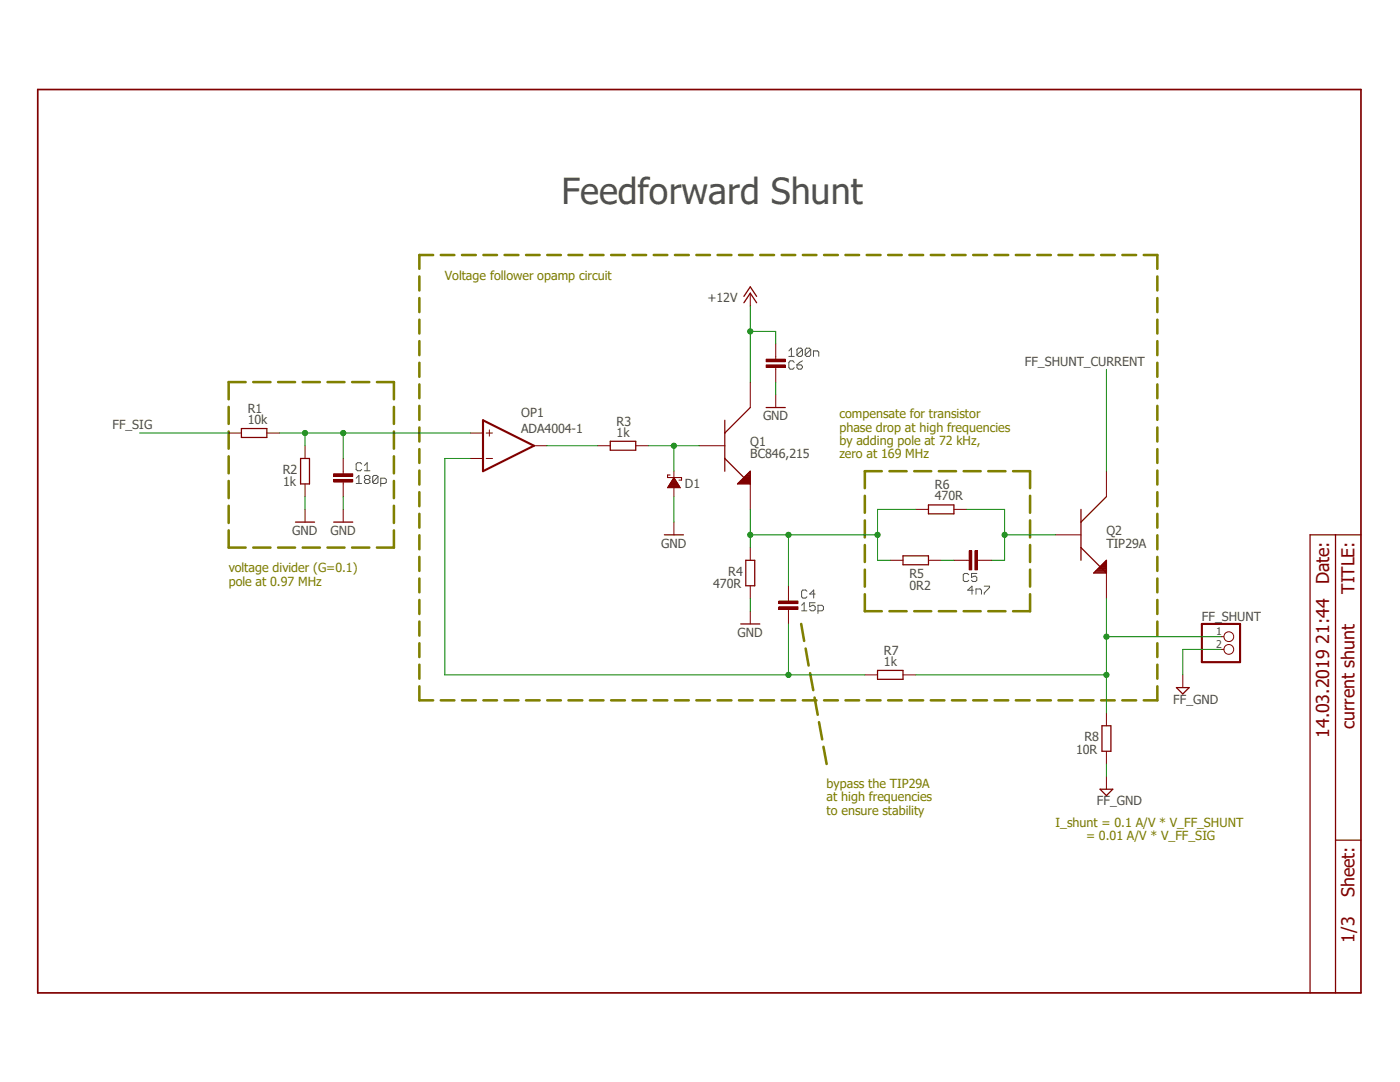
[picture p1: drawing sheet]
<svg xmlns="http://www.w3.org/2000/svg" width="279mm" height="216mm" viewBox="0 0 279 216" stroke-linecap="round" stroke-linejoin="round" font-family="sans-serif">
<path d="M7.2 17.4l265 181.1M272.2 17.4l-265 181.1" fill="none" stroke="#fff" stroke-width=".2"/>
<g fill="none" stroke="#808000" stroke-width=".51">
<path d="M83.7 55.2v2.8M83.7 59.5v2.8M86.4 50.9h-2.7v2.7M88 50.9h2.7M92.2 50.9h2.8M96.5 50.9h2.7M100.7 50.9h2.8M105 50.9h2.7M109.2 50.9h2.7M113.5 50.9h2.7M117.7 50.9h2.7M122 50.9h2.7"/>
<path d="M126.2 50.9h2.7M130.5 50.9h2.7M134.7 50.9h2.8M139 50.9h2.7M143.2 50.9h2.8M147.5 50.9h2.7M151.7 50.9h2.8M156 50.9h2.7M160.2 50.9h2.7M164.5 50.9h2.7M168.7 50.9h2.7M173 50.9h2.7"/>
<path d="M177.2 50.9h2.8M181.5 50.9h2.7M185.8 50.9h2.7M190 50.9h2.7M194.2 50.9h2.8M198.5 50.9h2.7M202.7 50.9h2.8M207 50.9h2.7M211.2 50.9h2.8M215.5 50.9h2.7M219.8 50.9h2.7M224 50.9h2.7"/>
<path d="M228.3 50.9h2.7v2.7M231 55.2v2.8M231 59.5v2.8M49 76.2h-3.4v3.5M50.5 76.2h3.5M55.5 76.2h3.4M60.4 76.2h3.4M65.4 76.2h3.3M70.3 76.2h3.4M75.2 76.2h3.4v3.5M83.7 63.8v2.7M83.7 68.1v2.8"/>
<path d="M83.7 72.4v2.8M83.7 76.7v2.8M231 63.8v2.7M231 68.1v2.8M231 72.4v2.8M231 76.7v2.8M45.6 81.2v3.4M45.6 86.1v3.4M45.6 91.1v3.3M45.6 96v3.4M78.6 81.2v3.4M78.6 86.1v3.4"/>
<path d="M78.6 91.1v3.3M78.6 96v3.4M83.7 81v2.8M83.7 85.3v2.8M83.7 89.6v2.8M83.7 93.9v2.8M83.7 98.2v2.8M172.6 98.9v3.4M176 94h-3.4v3.4M177.5 94h3.4M182.5 94h3.3M187.4 94h3.4"/>
<path d="M192.3 94h3.4M197.2 94h3.5M202.2 94h3.4v3.4M205.6 98.9v3.4M231 81v2.8M231 85.3v2.8M231 89.6v2.8M231 93.9v2.8M231 98.2v2.8M45.6 105.8v3.5h3.4M45.6 100.9v3.5M50.5 109.3h3.5"/>
<path d="M55.5 109.3h3.4M60.4 109.3h3.4M65.4 109.3h3.3M70.3 109.3h3.4M78.6 100.9v3.5M78.6 105.8v3.5h-3.4M83.7 102.5v2.8M83.7 106.8v2.8M83.7 111.1v2.8M83.7 115.4v2.8M83.7 119.7v2.8M172.6 118.6v3.4h3.4"/>
<path d="M172.6 103.8v3.4M172.6 108.8v3.3M172.6 113.7v3.4M205.6 103.8v3.4M205.6 108.8v3.3M205.6 113.7v3.4M205.6 118.6v3.4h-3.4M231 102.5v2.8M231 106.8v2.8M231 111.1v2.8M231 115.4v2.8M231 119.7v2.8"/>
<path d="M83.7 124v2.8M83.7 128.4v2.7M83.7 132.6v2.8M83.7 136.9v2.8h2.7M88 139.7h2.7M92.2 139.7h2.8M96.5 139.7h2.7M100.7 139.7h2.8M105 139.7h2.7M109.2 139.7h2.7M113.5 139.7h2.7M117.7 139.7h2.7"/>
<path d="M122 139.7h2.7M126.2 139.7h2.7M130.5 139.7h2.7M134.7 139.7h2.8M139 139.7h2.7M143.2 139.7h2.8M147.5 139.7h2.7M151.7 139.7h2.8M156 139.7h2.7M159.9 124.5l.6 3.4M160.2 139.7h2.7M160.8 129.4l.6 3.4"/>
<path d="M161.7 134.3l.6 3.4M162.6 139.2l.6 3.4M164.5 139.7h2.7M168.7 139.7h2.7M173 139.7h2.7M177.2 139.7h2.8M177.5 122h3.4M181.5 139.7h2.7M182.5 122h3.3M185.8 139.7h2.7M187.4 122h3.4M190 139.7h2.7"/>
<path d="M192.3 122h3.4M194.2 139.7h2.8M197.2 122h3.5M198.5 139.7h2.7M202.7 139.7h2.8M207 139.7h2.7M211.2 139.7h2.8M215.5 139.7h2.7M219.8 139.7h2.7M224 139.7h2.7M231 136.9v2.8h-2.7M231 124v2.8"/>
<path d="M231 128.4v2.7M231 132.6v2.8M163.4 144.1l.7 3.4M164.3 149l.7 3.4"/>
</g>
<g fill="none" stroke="#505050" stroke-width=".2">
<path d="M157.4 70l.5-.5v1.6M157.4 71.1h1.1M158.5 72.3l-.3-.3h-.5l-.3 .3v1.1l.3 .3h.5l.3-.3M159 72.8h.9l.2 .3v.3l-.2 .3h-.6l-.3-.3zM160.1 69.8v1l-.2 .3h-.6l-.3-.3M160.1 69.8l-.2-.3h-.6l-.3 .3v1M160.1 69.8l-1.1 1M160.1 72l-1.1 .8M161.8 69.8v1l-.3 .3h-.5l-.3-.3M161.8 69.8l-.3-.3h-.5l-.3 .3v1M161.8 69.8l-1.1 1M162.3 71.1v-1.1h.9l.2 .3v.8"/>
<path d="M71.1 95.4l.5-.5v1.6M71.1 96.5h1.1M72.2 92.6l-.3-.3h-.5l-.3 .3v1.1l.3 .2h.5l.3-.2M72.7 93.9h1.1M72.7 92.9l.6-.6v1.6M73 95.7l-.3 .3v.2l.3 .3h.5l.3-.3v-.2l-.3-.3M73 95.7l-.3-.3v-.3l.3-.2h.5l.3 .2v.3l-.3 .3M73 95.7h.5M75.4 95.1v1.1l-.2 .3h-.6l-.2-.3M75.4 95.1l-.2-.2h-.6l-.2 .2v1.1M75.4 95.1l-1 1.1M76 96.5h.8l.3-.3v-.5l-.3-.3h-.8v1.6"/>
<path d="M161 118l-.2-.3h-.6l-.2 .3v1.1l.2 .2h.6l.2-.2M162.7 118.5h-1.1l.8-.8v1.6M193.3 114.7l-.3-.3h-.5l-.3 .3v1.1l.3 .2h.5l.3-.2M194.2 117.8h-1.1l.9-.8v1.6M194.8 118.6v-1.1h.8l.3 .3v.8M194.9 114.4h-1v.8l.5-.2h.3l.2 .2v.6l-.2 .2h-.6l-.2-.2M196.4 117h1.1v.2l-1.1 1.1v.3M160 120.8l.5-.5v1.6M160 121.9h1M162.7 120.3h-1.1v.8l.5-.3h.3l.3 .3v.5l-.3 .3h-.5l-.3-.3M163.2 121.9h.8l.3-.3v-.5l-.3-.3h-.8v1.6"/>
</g>
<path d="M148.5 59.1l1.2-1.9 1.3 1.9M148.5 60.4l1.2-1.9 1.3 1.9M48.2 85.5h5.1v1.8h-5.1zM60 91.5h1.8v5.1h-1.8zM121.8 88.1h5.1v1.7h-5.1zM152.9 81.3h3.8M59 104.2h3.8" fill="none" stroke="#800000" stroke-width=".25"/>
<path d="M149.7 58.5v2.5M154.8 71.2v.6M154.8 73.1v.6M154.8 78.8v2.5M45.6 86.4h2.6M53.3 86.4h2.5M60.9 88.9v2.6M60.9 96.6v2.5M119.3 88.9h2.5M126.9 88.9h2.5M60.9 101.6v2.6" fill="none" stroke="#800000" stroke-width=".2"/>
<path d="M152.9 71.7h3.8v.5h-3.8z" fill-rule="evenodd" fill="#800000"/>
<path d="M152.9 71.7h3.8v.5h-3.8z" fill="none" stroke="#800000" stroke-width=".2"/>
<path d="M152.9 72.8h3.8v.5h-3.8z" fill-rule="evenodd" fill="#800000"/>
<path d="M152.9 72.8h3.8v.5h-3.8zM154.8 68.6v2.6M154.8 73.7v2.5M157.4 119.4v.7M157.4 121.3v.7" fill="none" stroke="#800000" stroke-width=".2"/>
<path d="M155.4 119.9h3.9v.5h-3.9z" fill-rule="evenodd" fill="#800000"/>
<path d="M155.4 119.9h3.9v.5h-3.9z" fill="none" stroke="#800000" stroke-width=".2"/>
<path d="M155.4 121.1h3.9v.5h-3.9z" fill-rule="evenodd" fill="#800000"/>
<g fill="none" stroke="#800000" stroke-width=".2">
<path d="M68.5 94v.7M68.5 95.9v.7M133.3 97.2h2.4M133.3 97.2h2.3M133.4 97.1h2.2M133.4 97h2.2M133.5 96.9h2M133.6 96.8h1.8M133.6 96.7h1.8M133.6 96.6h1.7M133.7 96.6h1.6M133.8 96.5h1.4"/>
<path d="M133.8 96.4h1.4M133.9 96.3h1.2M133.9 96.2h1.1M134 96.1h1M134.1 96h.8M134.2 95.8h.6M134.2 95.7h.5M134.3 95.6h.4M134.4 95.5h.2M134.4 95.4h.2M134.5 95.3h.1M134.5 94v1.2"/>
<path d="M134.5 97.4v1.7M134.5 95.3l1.3 2h-2.6zM134.5 104.2v2.5M149.7 109.3v2.5M149.7 116.9v2.5M157.4 116.9v2.5M182.8 101.6h2.5M190.4 101.6h2.5M149.7 122v2.5M155.4 121.1h3.9v.5h-3.9zM157.4 122v2.5M172.6 134.7h2.5"/>
<path d="M180.2 134.7h2.6M220.8 142.3v2.5M220.8 149.9v2.5"/>
</g>
<path d="M132.6 106.7h3.8M148.8 111.8h1.8v5.1h-1.8zM185.3 100.8h5.1v1.7h-5.1zM147.8 124.5h3.8M175.1 133.8h5.1v1.8h-5.1zM219.9 144.8h1.8v5.1h-1.8z" fill="none" stroke="#800000" stroke-width=".25"/>
<path d="M133.7 94.8h-.5v.5h2.8v.5h-.5" fill="none" stroke="#800000" stroke-width=".21"/>
<path d="M66.6 94.5h3.8v.5h-3.8z" fill-rule="evenodd" fill="#800000"/>
<path d="M66.6 94.5h3.8v.5h-3.8z" fill="none" stroke="#800000" stroke-width=".2"/>
<path d="M66.6 95.7h3.8v.5h-3.8z" fill-rule="evenodd" fill="#800000"/>
<g fill="none" stroke="#800000" stroke-width=".2">
<path d="M149.7 76.2v5.1M66.6 95.7h3.8v.5h-3.8zM68.5 91.5v2.5M68.5 96.6v2.5M93.9 91.5h2.5M93.9 86.4h2.5M97 91.5h1.3M97 86.4h1.3M97.7 85.8v1.2M106.6 88.9h2.5M139.6 88.9h5.1M149.7 96.6v5"/>
<path d="M220.8 94v5.1M68.5 101.6v2.6M177.7 111.8h2.5M185.3 111.8h2.5M192.9 111.8h.6M194.8 111.8h.7M210.7 106.7h5M220.8 114.3v5.1"/>
</g>
<g fill="none" stroke="#800000" stroke-width=".25">
<path d="M144.7 83.9v10.1M144.7 91.5l5 5.1M147.3 96.4h2.4M147.5 96.3h2.2M147.7 96.1h2M147.9 95.9h1.8M148.1 95.7h1.6M148.3 95.5h1.4M148.5 95.3h1.2M148.6 95.1h1.1M148.8 94.9h.9M149 94.7h.7"/>
<path d="M149.2 94.5h.5M149.4 94.4h.3M149.6 94.1h.1M149.7 81.3l-5 5.1M149.7 94v2.6h-2.5zM220.8 99.1l-5.1 5.1M66.6 104.2h3.8M180.2 110.9h5.1v1.8h-5.1zM215.7 101.6v10.2M215.7 109.3l5.1 5M218.5 114.2h2.3M218.7 114h2.1"/>
<path d="M218.9 113.8h1.9M219 113.6h1.8M219.2 113.4h1.6M219.4 113.2h1.4M219.6 113h1.2M219.8 112.8h1M220 112.6h.8M220.2 112.4h.6M220.4 112.3h.4M220.6 112.1h.2M220.8 111.9h.1M220.8 111.8v2.5h-2.5z"/>
</g>
<path d="M96.4 83.9l10.2 5-10.2 5.1z" fill="none" stroke="#800000" stroke-width=".42"/>
<path d="M193.4 109.9h.5v3.8h-.5z" fill-rule="evenodd" fill="#800000"/>
<path d="M193.4 109.9h.5v3.8h-.5z" fill="none" stroke="#800000" stroke-width=".2"/>
<path d="M194.6 109.9h.5v3.8h-.5z" fill-rule="evenodd" fill="#800000"/>
<g fill="none" stroke="#800000" stroke-width=".2">
<path d="M190.4 111.8h2.5M194.6 109.9h.5v3.8h-.5zM195.5 111.8h2.5M236.1 134.7v2.5M243.7 127h.5M243.7 129.6h.5M220.8 154.9v2.6"/>
<circle cx="245.2" cy="129.6" r=".98"/>
<circle cx="245.2" cy="127" r=".98"/>
</g>
<path d="M266.5 106.7v91.4M271.6 106.7h-10.1v91.4M234.8 137.2h2.5l-1.2 1.3zM219.5 157.5h2.6l-1.3 1.2zM266.5 167.6h5.1" fill="none" stroke="#800000" stroke-width=".25"/>
<path d="M7.5 17.9h264.1v180.2h-264.1z" fill="none" stroke="#800000" stroke-width=".34"/>
<path d="M239.9 124.5h7.6v7.6h-7.6z" fill="none" stroke="#800000" stroke-width=".42"/>
<path d="M93.9 91.5h-5.1v43.2h83.8M157.4 124.5v10.2" fill="none" stroke="#008000" stroke-width=".2"/>
<circle cx="157.3" cy="134.7" r=".51" fill="#008000"/>
<g fill="none" stroke="#008000" stroke-width=".2">
<path d="M55.8 86.4h5.1v2.5"/>
<circle cx="157.3" cy="134.7" r=".51"/>
</g>
<circle cx="60.9" cy="86.4" r=".51" fill="#008000"/>
<g fill="none" stroke="#008000" stroke-width=".2">
<path d="M60.9 86.4h33M68.5 86.4v5.1"/>
<circle cx="60.9" cy="86.4" r=".51"/>
</g>
<circle cx="68.5" cy="86.4" r=".51" fill="#008000"/>
<g fill="none" stroke="#008000" stroke-width=".2">
<path d="M154.8 76.2v2.6M60.9 99.1v2.5M68.5 99.1v2.5M109.1 88.9h10.2M129.4 88.9h10.2M134.5 88.9v5.1M134.5 99.1v5.1M149.7 119.4v2.6"/>
<circle cx="68.5" cy="86.4" r=".51"/>
</g>
<circle cx="134.5" cy="88.9" r=".51" fill="#008000"/>
<g fill="none" stroke="#008000" stroke-width=".2">
<path d="M149.7 61v15.2M149.7 66.1h5.1v2.5"/>
<circle cx="134.5" cy="88.9" r=".51"/>
</g>
<circle cx="149.7" cy="66.1" r=".51" fill="#008000"/>
<g fill="none" stroke="#008000" stroke-width=".2">
<path d="M220.8 119.4v7.6M182.8 134.7h38v7.6"/>
<circle cx="149.7" cy="66.1" r=".51"/>
</g>
<circle cx="220.8" cy="134.7" r=".51" fill="#008000"/>
<g fill="none" stroke="#008000" stroke-width=".2">
<path d="M220.8 127v7.7"/>
<circle cx="220.8" cy="134.7" r=".51"/>
</g>
<circle cx="220.8" cy="127" r=".51" fill="#008000"/>
<g fill="none" stroke="#008000" stroke-width=".2">
<path d="M149.7 101.6v7.7M157.4 106.7v10.2M182.8 101.6h-7.7v5.1h-25.4M220.8 127h22.9"/>
<circle cx="220.8" cy="127" r=".51"/>
</g>
<circle cx="157.3" cy="106.7" r=".51" fill="#008000"/>
<circle cx="157.3" cy="106.7" r=".51" fill="none" stroke="#008000" stroke-width=".2"/>
<circle cx="149.7" cy="106.7" r=".51" fill="#008000"/>
<g fill="none" stroke="#008000" stroke-width=".2">
<path d="M175.1 106.7v5.1h2.6"/>
<circle cx="149.7" cy="106.7" r=".51"/>
</g>
<circle cx="175.1" cy="106.7" r=".51" fill="#008000"/>
<g fill="none" stroke="#008000" stroke-width=".2">
<path d="M192.9 101.6h7.6v10.2h-2.5M200.5 106.7h10.2"/>
<circle cx="175.1" cy="106.7" r=".51"/>
</g>
<circle cx="200.5" cy="106.7" r=".51" fill="#008000"/>
<g fill="none" stroke="#008000" stroke-width=".2">
<path d="M220.8 73.7v20.3M27.9 86.4h17.7M187.8 111.8h2.6M243.7 129.6h-7.6v5.1M220.8 152.4v2.5"/>
<circle cx="200.5" cy="106.7" r=".51"/>
</g>
<text font-size="7.2" fill="#505050" x="112.1" y="40.7">Feedforward Shunt</text>
<g font-size="3.6" fill="#800000">
<text x="265.3" y="116.6" transform="rotate(-90 265.3 116.6)">Date:</text>
<text x="270.3" y="118.5" transform="rotate(-90 270.3 118.5)">TITLE:</text>
<text x="265.3" y="147.3" transform="rotate(-90 265.3 147.3)">14.03.2019 21:44</text>
<text x="270.3" y="145.5" transform="rotate(-90 270.3 145.5)">current shunt</text>
<text x="270.3" y="179.1" transform="rotate(-90 270.3 179.1)">Sheet:</text>
<text x="270.3" y="188.1" transform="rotate(-90 270.3 188.1)">1/3</text>
</g>
<g font-size="2.5" fill="#808000">
<text x="88.8" y="56">Voltage follower opamp circuit</text>
<text x="167.5" y="83.5">compensate for transistor</text>
<text x="167.5" y="86.1">phase drop at high frequencies</text>
<text x="167.5" y="88.8">by adding pole at 72 kHz,</text>
<text x="167.5" y="91.5">zero at 169 MHz</text>
<text x="45.6" y="114.2">voltage divider (G=0.1)</text>
<text x="45.6" y="116.9">pole at 0.97 MHz</text>
<text x="165" y="157.2">bypass the TIP29A</text>
<text x="165" y="159.9">at high frequencies</text>
<text x="165" y="162.6">to ensure stability</text>
<text x="210.7" y="165">I_shunt = 0.1 A/V * V_FF_SHUNT</text>
<text x="216.7" y="167.6">= 0.01 A/V * V_FF_SIG</text>
</g>
<g font-size="2.5" fill="#505050">
<text x="141.2" y="60.3">+12V</text>
<text x="204.5" y="72.9">FF_SHUNT_CURRENT</text>
<text x="49.4" y="82.4">R1</text>
<text x="104" y="83.2">OP1</text>
<text x="152.3" y="83.9">GND</text>
<text x="22.4" y="85.6">FF_SIG</text>
<text x="49.4" y="84.6">10k</text>
<text x="104" y="86.4">ADA4004-1</text>
<text x="123.1" y="87.2">1k</text>
<text x="123.1" y="84.9">R3</text>
<text x="149.7" y="88.9">Q1</text>
<text x="56.4" y="94.5">R2</text>
<text x="149.7" y="91.5">BC846,215</text>
<text x="56.5" y="97.1">1k</text>
<text x="136.7" y="97.4">D1</text>
<text x="186.6" y="99.9">470R</text>
<text x="186.6" y="97.6">R6</text>
<text x="58.3" y="106.7">GND</text>
<text x="66" y="106.7">GND</text>
<text x="220.8" y="106.7">Q2</text>
<text x="132" y="109.3">GND</text>
<text x="220.8" y="109.3">TIP29A</text>
<text x="142.3" y="117.4">470R</text>
<text x="145.3" y="114.9">R4</text>
<text x="181.5" y="117.6">0R2</text>
<text x="181.5" y="115.4">R5</text>
<text x="239.9" y="123.9">FF_SHUNT</text>
<text x="147.2" y="127">GND</text>
<text x="176.4" y="130.6">R7</text>
<text x="176.4" y="132.9">1k</text>
<text x="234.1" y="140.4">FF_GND</text>
<text x="216.4" y="147.9">R8</text>
<text x="214.8" y="150.4">10R</text>
<text x="218.9" y="160.7">FF_GND</text>
</g>
<g font-size="2.1" fill="#505050">
<text x="242.7" y="126.7">1</text>
<text x="242.7" y="129.2">2</text>
</g>
</svg>
